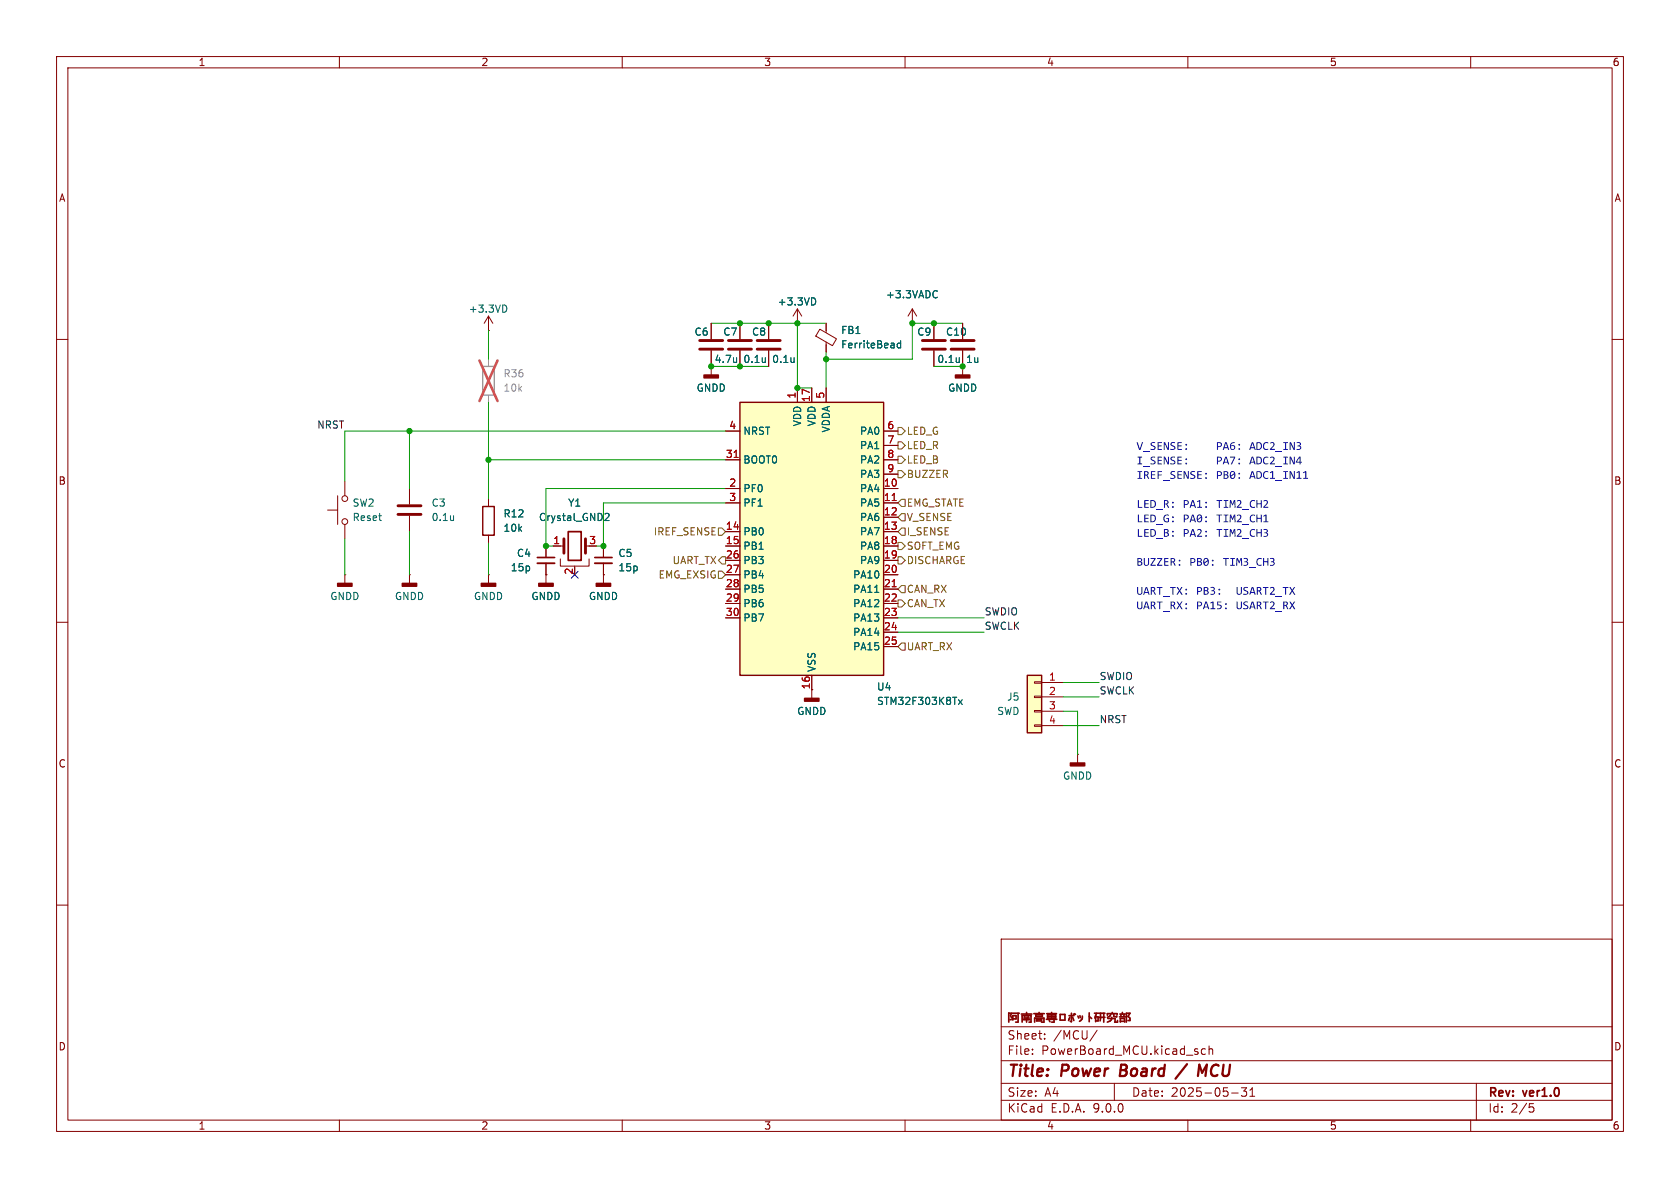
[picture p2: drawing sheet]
<svg xmlns="http://www.w3.org/2000/svg" width="297mm" height="210mm" viewBox="0 0 297 210" stroke-linecap="round" stroke-linejoin="round" font-family="sans-serif">
<g fill="none" stroke="#840000" stroke-width=".18">
<path d="M10 10h277v190h-277zM12 12h273v186h-273zM60 10v2M110 10v2M160 10v2M210 10v2M260 10v2M86.4 58.4h.1M86.4 55.9v2.5M86.4 55.9l-.8 1.3M86.4 55.9l.7 1.3M125.7 57.2v2.7"/>
<path d="M10 60h2M125.7 62v4.3M285 60h2M57.9 90.2h1.8M59.7 87.6v5.1M61 85.1v2.5M61 92.7v2.6M72.4 86.4v2.8M72.4 91.2v2.8M86.4 88.3v1.2M86.4 94.6v1.3M97.8 96.5h1.9"/>
<path d="M99.1 98.8v1.3h5v-1.3M103.5 96.5h.6M106.7 96.5v2.1M106.7 99.6v2M10 110h2M72.4 101.6h.1M72.4 101.6v1.5M101.6 100.1v.2M285 110h2M190.5 133.4h.1M190.5 133.4v1.5M10 160h2"/>
<path d="M177 166h108v32h-108zM285 160h2M60 198v2M110 198v2M160 198v2M177 194.5h108M177 191.5h108M177 187.5h108M177 181.5h108M182.5 186.3v.1M182.5 185.5v.1M184.7 183.6v.1"/>
<path d="M184.7 182.8v.1M194 182.1l-1.3 2M197 191.5v3M210 198v2M213.1 185.5l-.4-.1-.3 .3v.4l.1 .2h.6M213.7 185.5l.3-.1 .3 .1 .1 .9M213.7 184.9v1.5M217.7 193.2h1.2M219.5 192.3h.9l-.5 .6 .4 .1v.7l-.2 .1h-.4l-.2-.1M221 193.8h.8M221 192.7l.4-.4v1.5M260 198v2"/>
<path d="M261 191.5v6.5M270.4 195.1h.7M270.5 195.7h.4l.3 .3-.2 .5-.5 .1"/>
<circle cx="61" cy="92.2" r=".51"/>
<circle cx="61" cy="88.1" r=".51"/>
</g>
<path d="M198.2 188.2l-.2 2h.7M209.8 188.1l-2 2.6M212 188.2l.5 1.4 .9-1.4-.3 2" fill="none" stroke="#840000" stroke-width=".4"/>
<g fill="none" stroke="#840000" stroke-width=".3">
<path d="M100.5 94h2.2v5.1h-2.2zM105.2 98.6h3M178.3 179v1.7M178.3 179.1h.5l-.2 .4M178.7 179.6l.1 .4M179 179.1h1.2M180 179.1v1.6h-.4M180.6 179.3h1.8M181 180h1M181.1 179.7l.1 .1M181.5 179v.5M181.5 180v.7"/>
<path d="M181.8 179.7l-.1 .3M182.8 179.2h1.8M183.1 179.4h1.2v.3h-1.2zM183.7 179v.2M185.1 179.2h1.7M185.2 179.4h1.4v.6h-1.4zM185.2 179.7h1.4M185.9 179v1M186.3 180v.7h-.4M187.4 179.3h.9v1h-.9zM189 179.5h.8M189.1 179.8l-.2 .6"/>
<path d="M189.4 179.1v1.5l-.2-.1M189.6 179.8l.2 .6M189.8 179.3l.1 .1M190 179.2l.1 .1M190.6 179.6l.1 .4M190.9 179.5l.1 .4M191.3 179.6a.77 .77 0 0 1-.5 .9M192.6 179.7l.4 .3M192.6 179v1.6M193.5 179.1h.7M193.6 179.8h.5v.7h-.4M193.7 179.5v1.1"/>
<path d="M193.8 179.1l-.2 .9M194.3 179.8h1M194.3 179.1h1M194.6 179.1l-.1 1.4M195.1 179.1v1.6M196.4 179.2l-.3 .5-.3 .1M196.6 179.8l-.1 .5-.7 .4M196.6 179v.2M196.9 179.2v.5l.5 .1v-.2M197.5 179.4v-.2h-1.7v.3M197.9 179.8h1.1M198 179.3h.9"/>
<path d="M198.1 179.4l.1 .2M198.4 179v.3M198.8 179.3l-.2 .4M178.6 180.3h.2M179.1 180.1h.5v-.6h-.5v.8M180.7 180.7v-1.2h1.6v1.2h-.4M180.9 180.3h1.2M182.9 180.7v-.7h1.7v.7h-.5M183.3 180.2h.8v.3h-.8zM185 180.2h1.8M185.5 180.4l.1 .2M195.8 180h1.3v.7"/>
<path d="M197.6 180.4v.3h-.5M198.1 180.7v-.7h.7v.7M198.1 180.5h.7M199.4 180.4h.4l-.1-.5-.3-.2 .4-.6h-.7v1.6"/>
</g>
<g fill="#840000" stroke="#840000" stroke-width=".25">
<path d="M124.5 66.3h2.5v.5h-2.5z"/>
<path d="M71.1 103.1h2.6v.5h-2.6z"/>
<path d="M189.2 134.9h2.6v.5h-2.6z"/>
</g>
<path d="M123.7 60.2h4.1M123.7 61.7h4.1M70.4 89.4h4M70.4 90.9h4M99.7 95.3v2.5M103.5 95.3v2.5" fill="none" stroke="#840000" stroke-width=".51"/>
<path d="M89.2 53.9a.68 .68 0 0 1 .4 .7 .68 .68 0 0 1-.4 .6M130.2 63.2v.9M130.2 64h.1M80.2 91.2v.8M80.2 91.9l-.1 .1M107 90.8l.4-.1 .3 .4-.8 .9h.8" fill="none" stroke="#006464" stroke-width=".18"/>
<path d="M85.3 89.5h2.1v5.1h-2.1z" fill="none" stroke="#840000" stroke-width=".25"/>
<path d="M105.2 99.6h3" fill="none" stroke="#840000" stroke-width=".33"/>
<path d="M181.6 119.4h2.5v10.1h-2.5z" fill="#ffffc2"/>
<path d="M181.6 119.4h2.5v10.1h-2.5z" fill="none" stroke="#840000" stroke-width=".25"/>
<g fill="none" stroke="#840000" stroke-width=".18">
<path d="M130.8 57.2v2.7M135.9 57.2v2.7M141 57.2h.1M141 54.6l-.8 1.3M141 54.6l.7 1.3M141 54.6v2.6M144.9 58.2l3 1.7-.7 1.2-3-1.7zM146 57.2v1.6M161.3 57.2h.1M161.3 54.6l-.8 1.3M161.3 54.6l.8 1.3M161.3 54.6v2.6"/>
<path d="M130.8 62v2.8M135.9 62v2.8M146 60.5v1.7M170.2 64.8h.1M170.2 64.8v1.5M96.5 101.6h.1M96.5 101.6v1.5M106.7 101.6h.1M106.7 101.6v1.5M143.5 121.9v1.5M182.9 120.5h1.2v.3h-1.2zM182.9 123.1h1.2v.2h-1.2z"/>
<path d="M182.9 125.6h1.2v.3h-1.2zM182.9 128.1h1.2v.3h-1.2zM184.1 120.7h3.9M184.1 123.2h3.9M184.1 125.7h3.9M184.1 128.3h3.9"/>
</g>
<g fill="#840000" stroke="#840000" stroke-width=".25">
<path d="M105.4 103.1h2.5v.5h-2.5z"/>
<path d="M168.9 66.3h2.5v.5h-2.5z"/>
<path d="M95.2 103.1h2.6v.5h-2.6z"/>
<path d="M142.2 123.4h2.6v.6h-2.6z"/>
</g>
<path d="M143.8 52.6a.68 .68 0 0 1 .4 .7 .68 .68 0 0 1-.4 .6M165.5 51.4l.2 .1M165.7 52.5l-.2 .1M135.3 63.2v.9M135.3 64h-.1M140.4 63.2v.9M140.4 64h-.1M159.2 60.2v1.3M159.2 60.7h-.3l-.3 .2 .1 .5h.5" fill="none" stroke="#006464" stroke-width=".18"/>
<path d="M128.8 60.2h4M128.8 61.7h4M133.9 60.2h4M133.9 61.7h4" fill="none" stroke="#840000" stroke-width=".51"/>
<path d="M130.8 71.1h25.4v48.3h-25.4z" fill="#ffffc2"/>
<path d="M130.8 71.1h25.4v48.3h-25.4z" fill="none" stroke="#840000" stroke-width=".25"/>
<g fill="none" stroke="#840000" stroke-width=".18">
<path d="M125.7 57.2v2.7M130.8 57.2v2.7M135.9 57.2v2.7M141 57.2h.1M146 57.2v1.2M161.3 57.2h.1M165.1 57.2v2.7M170.2 57.2v2.7M125.7 62v2.8M128.3 76.2h2.5M130.8 62v2.8M135.9 62v2.8"/>
<path d="M141 68.6v2.5M143.5 68.6v2.5M146 61v1.2M146 68.6v2.5M156.2 76.2h2.5M156.2 78.7h2.5M165.1 62v2.8M170.2 64.8h.1M170.2 62v2.8M86.4 88.3v1.2M86.4 94.6v1.3M96.5 96.5v2.1"/>
<path d="M96.5 99.6v2M97.8 96.5h1.3M106.7 96.5v2.1M106.7 99.6v2M128.3 81.3h2.5M128.3 86.4h2.5M128.3 88.9h2.5M128.3 94h2.5M128.3 96.5h2.5M128.3 99.1h2.5M156.2 81.3h2.5M156.2 86.4h2.5"/>
<path d="M156.2 88.9h2.5M156.2 94h2.5M156.2 96.5h2.5M156.2 99.1h2.5M156.2 83.8h2.5M156.2 91.4h2.5M61 101.6h.1M61 101.6v1.5M86.4 101.6h.1M86.4 101.6v1.5M96.5 101.6h.1M106.7 101.6h.1"/>
<path d="M128.3 101.6h2.5M128.3 104.1h2.5M128.3 106.7h2.5M128.3 109.2h2.5M143.5 119.4v2.5M156.2 101.6h2.5M156.2 104.1h2.5M156.2 106.7h2.5M156.2 109.2h2.5M156.2 111.8h2.5M156.2 114.3h2.5"/>
</g>
<path d="M129.8 80.9h.7M157.7 88.5h.7M157.7 103.7h.7" fill="none" stroke="#a90000" stroke-width=".18"/>
<g fill="none" stroke="#006464" stroke-width=".18">
<path d="M143.8 52.6a.68 .68 0 0 1 .4 .7 .68 .68 0 0 1-.4 .6M165.5 51.4l.2 .1M165.7 52.5l-.2 .1M130.2 63.2v.9M130.2 64h.1M135.3 63.2v.9M135.3 64h-.1M140.4 63.2v.9M140.4 64h-.1M159.2 60.2v1.3M159.2 60.7h-.3l-.3 .2 .1 .5h.5M169.6 63.2v.9"/>
<path d="M169.6 64h-.1M107 90.8l.4-.1 .3 .4-.8 .9h.8M154.6 104.7h.8M169.4 123.7l.7 .8M170.1 123.7l-.7 .8"/>
</g>
<path d="M163.1 60.2h4M163.1 61.7h4M168.1 60.2h4.1M168.1 61.7h4.1" fill="none" stroke="#840000" stroke-width=".51"/>
<g fill="#840000" stroke="#840000" stroke-width=".25">
<path d="M59.7 103.1h2.5v.5h-2.5z"/>
<path d="M85.1 103.1h2.5v.5h-2.5z"/>
</g>
<path d="M95 98.6h3" fill="none" stroke="#840000" stroke-width=".3"/>
<path d="M95 99.6h3" fill="none" stroke="#840000" stroke-width=".33"/>
<path d="M85.3 64.8h2.1v5.1h-2.1z" fill="none" stroke="#a1a1a1" stroke-width=".25"/>
<path d="M86.4 63.5v1.3M86.4 69.9v1.2" fill="none" stroke="#a1a1a1" stroke-width=".18"/>
<path d="M84.8 63.7l3.2 7.2M88 63.7l-3.2 7.2" fill="none" stroke="#e65255" stroke-width=".46"/>
<g fill="none" stroke="#725600" stroke-width=".18">
<path d="M158.7 78.1h.7l.6 .6-.6 .7h-.7zM158.7 75.6h.7l.6 .6-.6 .6h-.7zM127 93.3h.6l.7 .7-.7 .6h-.6zM127.6 98.4h.7v1.3h-.7l-.6-.6zM158.7 95.9h.7l.6 .6-.6 .7h-.7zM158.7 98.4h.7l.6 .7-.6 .6h-.7zM158.7 83.2h.7l.6 .6-.6 .7h-.7zM158.7 80.6h.7l.6 .7-.6 .6h-.7zM159.4 90.8h.6v1.3h-.6l-.7-.7zM159.4 93.3h.6v1.3h-.6l-.7-.6zM159.4 88.3h.6v1.2h-.6l-.7-.6zM127 101h.6l.7 .6-.7 .6h-.6z"/>
<path d="M158.7 106h.7l.6 .7-.6 .6h-.7zM159.4 113.7h.6v1.2h-.6l-.7-.6zM159.4 103.5h.6v1.3h-.6l-.7-.7z"/>
</g>
<g fill="none" stroke="#009600" stroke-width=".18">
<path d="M86.4 58.4v5.1M125.7 57.2h20.3M141 57.2v11.4h2.5M170.2 57.2h-8.9v6.3h-15.3M72.4 76.2v10.2M86.4 71.1v17.2M125.7 64.8h10.2M128.3 76.2h-67.3v8.9M146 62.2v6.4M165.1 64.8h5.1M61 95.3v6.3M72.4 94v7.6"/>
<path d="M86.4 95.9v5.7M86.4 81.3h41.9M128.3 86.4h-31.8v10.1h1.3M128.3 88.9h-21.6v7.6h-1.3M158.7 111.8h15.3M158.7 109.2h15.3M188 123.2h6.3M188 120.7h6.3M188 128.3h6.3M188 125.7h2.5v7.7"/>
</g>
<path d="M101 101l1.2 1.2M102.2 101l-1.2 1.2" fill="none" stroke="#000084" stroke-width=".18"/>
<g fill="#009600" stroke="#009600" stroke-width=".18">
<circle cx="96.5" cy="96.5" r=".46"/>
<circle cx="130.8" cy="57.2" r=".46"/>
<circle cx="130.8" cy="64.8" r=".46"/>
<circle cx="125.7" cy="64.8" r=".46"/>
<circle cx="86.4" cy="81.3" r=".46"/>
<circle cx="72.4" cy="76.2" r=".46"/>
<circle cx="106.7" cy="96.5" r=".46"/>
<circle cx="146" cy="63.5" r=".46"/>
<circle cx="165.1" cy="57.2" r=".46"/>
<circle cx="161.3" cy="57.2" r=".46"/>
<circle cx="135.9" cy="57.2" r=".46"/>
<circle cx="141" cy="57.2" r=".46"/>
<circle cx="141" cy="68.6" r=".46"/>
<circle cx="170.2" cy="64.8" r=".46"/>
</g>
<g font-size="2.8" fill="#840000">
<text x="178" y="190.9">Title:</text>
<text x="187.7" y="190.9">Power</text>
<text x="198.8" y="190.9">Board</text>
<text x="209.8" y="190.9">/</text>
<text x="214.2" y="190.9">MCU</text>
</g>
<g font-size="2.1" fill="#0000c2">
<text x="200.9" y="80">V_SENSE:</text>
<text x="200.9" y="82.5">I_SENSE:</text>
<text x="215" y="80">PA6: ADC2_IN3</text>
<text x="215" y="82.5">PA7: ADC2_IN4</text>
<text x="200.9" y="85.1">IREF_SENSE:PB0: ADC1_IN11</text>
<text x="200.9" y="90.2">LED_R: PA1: TIM2_CH2</text>
<text x="200.9" y="92.8">LED_G: PA0: TIM2_CH1</text>
<text x="200.9" y="95.3">LED_B: PA2: TIM2_CH3</text>
<text x="200.9" y="100.4">BUZZER:PB0: TIM3_CH3</text>
<text x="200.9" y="105.6">UART_TX:PB3:</text>
<text x="218.5" y="105.6">USART2_TX</text>
<text x="200.9" y="108.1">UART_RX:PA15: USART2_RX</text>
</g>
<g font-size="2.1" fill="#840000">
<text x="178" y="184">Sheet:</text>
<text x="186.2" y="184">/MCU/</text>
<text x="178" y="186.7">File:</text>
<text x="184.1" y="186.7">PowerBoard_MCU.kicad_sch</text>
<text x="178" y="196.9">KiCad</text>
<text x="178" y="194.1">Size:</text>
<text x="184.7" y="194.1">A4</text>
<text x="185.7" y="196.9">E.D.A.</text>
<text x="193.3" y="196.9">9.0.0</text>
<text x="200" y="194.1">Date:</text>
<text x="207" y="194.1">2025-05-31</text>
<text x="263" y="194.3">Rev:</text>
<text x="263" y="196.9">Id:</text>
<text x="267.1" y="196.9">2/5</text>
<text x="269.4" y="194.3">ver1.0</text>
</g>
<g font-size="1.8" fill="#840000">
<text x="35" y="11.9">1</text>
<text x="85" y="11.9">2</text>
<text x="135" y="11.9">3</text>
<text x="185" y="11.9">4</text>
<text x="235" y="11.9">5</text>
<text x="285" y="11.9">6</text>
<text x="10.3" y="35.9">A</text>
<text x="285.3" y="35.9">A</text>
<text x="126.2" y="64.4">4.7u</text>
<text x="10.3" y="85.9">B</text>
<text x="285.3" y="85.9">B</text>
<text x="10.3" y="135.9">C</text>
<text x="285.3" y="135.9">C</text>
<text x="10.3" y="185.9">D</text>
<text x="285.3" y="185.9">D</text>
<text x="35" y="199.9">1</text>
<text x="85" y="199.9">2</text>
<text x="135" y="199.9">3</text>
<text x="185" y="199.9">4</text>
<text x="235" y="199.9">5</text>
<text x="285" y="199.9">6</text>
</g>
<g font-size="1.8" fill="#006464">
<text x="156.5" y="52.9">+3.3VADC</text>
<text x="82.8" y="55.5">+3.3VD</text>
<text x="122.7" y="59.5">C6</text>
<text x="127.8" y="59.5">C7</text>
<text x="132.9" y="59.5">C8</text>
<text x="137.4" y="54.2">+3.3VD</text>
<text x="148.6" y="59.2">FB1</text>
<text x="162.1" y="59.5">C9</text>
<text x="167.1" y="59.5">C10</text>
<text x="131.3" y="64.4">0.1u</text>
<text x="136.4" y="64.4">0.1u</text>
<text x="148.6" y="61.8">FerriteBead</text>
<text x="165.6" y="64.4">0.1u</text>
<text x="170.7" y="64.4">1u</text>
<text x="123.1" y="69.4">GNDD</text>
<text x="167.5" y="69.4">GNDD</text>
<text x="131.3" y="77.1">NRST</text>
<text x="141.8" y="75.5" transform="rotate(-90 141.8 75.5)">VDD</text>
<text x="144.4" y="75.5" transform="rotate(-90 144.4 75.5)">VDD</text>
<text x="146.9" y="76.5" transform="rotate(-90 146.9 76.5)">VDDA</text>
<text x="151.9" y="77.1">PA0</text>
<text x="131.3" y="82.1">BOOT0</text>
<text x="151.9" y="79.6">PA1</text>
<text x="151.9" y="82.1">PA2</text>
<text x="62.2" y="89.8">SW2</text>
<text x="76.2" y="89.8">C3</text>
<text x="100.3" y="89.8">Y1</text>
<text x="131.3" y="87.2">PF0</text>
<text x="131.3" y="89.8">PF1</text>
<text x="151.9" y="84.7">PA3</text>
<text x="151.9" y="87.2">PA4</text>
<text x="151.9" y="89.8">PA5</text>
<text x="62.2" y="92.3">Reset</text>
<text x="76.2" y="92.3">0.1u</text>
<text x="88.9" y="94.2">10k</text>
<text x="88.9" y="91.7">R12</text>
<text x="95.2" y="92.3">Crystal_GND2</text>
<text x="131.3" y="94.8">PB0</text>
<text x="151.9" y="92.3">PA6</text>
<text x="151.9" y="94.8">PA7</text>
<text x="90.2" y="101.2">15p</text>
<text x="91.3" y="98.7">C4</text>
<text x="109.2" y="98.7">C5</text>
<text x="109.2" y="101.2">15p</text>
<text x="131.3" y="97.4">PB1</text>
<text x="131.3" y="99.9">PB3</text>
<text x="151.9" y="97.4">PA8</text>
<text x="151.9" y="99.9">PA9</text>
<text x="58.3" y="106.3">GNDD</text>
<text x="69.7" y="106.3">GNDD</text>
<text x="83.7" y="106.3">GNDD</text>
<text x="93.8" y="106.3">GNDD</text>
<text x="104" y="106.3">GNDD</text>
<text x="131.3" y="102.5">PB4</text>
<text x="131.3" y="105">PB5</text>
<text x="131.3" y="107.5">PB6</text>
<text x="150.7" y="102.5">PA10</text>
<text x="150.7" y="105">PA11</text>
<text x="150.7" y="107.5">PA12</text>
<text x="131.3" y="110.1">PB7</text>
<text x="150.7" y="110.1">PA13</text>
<text x="150.7" y="112.6">PA14</text>
<text x="144.4" y="118.9" transform="rotate(-90 144.4 118.9)">VSS</text>
<text x="150.7" y="115.2">PA15</text>
<text x="154.9" y="122.3">U4</text>
<text x="154.9" y="124.8">STM32F303K8Tx</text>
<text x="177.9" y="124.1">J5</text>
<text x="140.8" y="126.6">GNDD</text>
<text x="176.2" y="126.6">SWD</text>
<text x="187.8" y="138">GNDD</text>
</g>
<g font-size="1.8" fill="#989898">
<text x="88.9" y="69.4">10k</text>
<text x="88.9" y="66.9">R36</text>
</g>
<g font-size="1.8" fill="#a90000">
<text x="140.7" y="70.6" transform="rotate(-90 140.7 70.6)">1</text>
<text x="143.3" y="71.2" transform="rotate(-90 143.3 71.2)">17</text>
<text x="145.8" y="70.6" transform="rotate(-90 145.8 70.6)">5</text>
<text x="128.8" y="75.9">4</text>
<text x="156.8" y="75.9">6</text>
<text x="128.2" y="81">31</text>
<text x="156.8" y="78.5">7</text>
<text x="156.8" y="81">8</text>
<text x="156.8" y="83.6">9</text>
<text x="128.8" y="86.1">2</text>
<text x="128.8" y="88.6">3</text>
<text x="156.2" y="86.1">10</text>
<text x="156.2" y="88.6">11</text>
<text x="128.2" y="93.7">14</text>
<text x="156.2" y="91.2">12</text>
<text x="156.2" y="93.7">13</text>
<text x="97.7" y="96.3">1</text>
<text x="101.3" y="101.7" transform="rotate(-90 101.3 101.7)">2</text>
<text x="104.1" y="96.3">3</text>
<text x="128.2" y="96.3">15</text>
<text x="128.2" y="98.8">26</text>
<text x="128.2" y="101.3">27</text>
<text x="156.2" y="96.3">18</text>
<text x="156.2" y="98.8">19</text>
<text x="156.2" y="101.3">20</text>
<text x="128.2" y="103.9">28</text>
<text x="128.2" y="106.4">29</text>
<text x="156.2" y="103.9">21</text>
<text x="156.2" y="106.4">22</text>
<text x="128.2" y="109">30</text>
<text x="156.2" y="109">23</text>
<text x="156.2" y="111.5">24</text>
<text x="156.2" y="114">25</text>
<text x="143.3" y="122" transform="rotate(-90 143.3 122)">16</text>
<text x="185.3" y="120.4">1</text>
<text x="185.3" y="122.9">2</text>
<text x="185.3" y="125.5">3</text>
<text x="185.3" y="128">4</text>
</g>
<g font-size="1.8" fill="#0f0f0f">
<text x="56" y="75.9">NRST</text>
<text x="174" y="108.9">SWDIO</text>
<text x="174" y="111.4">SWCLK</text>
<text x="194.3" y="120.3">SWDIO</text>
<text x="194.3" y="122.8">SWCLK</text>
<text x="194.3" y="127.9">NRST</text>
</g>
<g font-size="1.8" fill="#725600">
<text x="160.2" y="77.1">LED_G</text>
<text x="160.2" y="79.6">LED_R</text>
<text x="160.2" y="82.1">LED_B</text>
<text x="160.2" y="84.7">BUZZER</text>
<text x="160.2" y="89.8">EMG_STATE</text>
<text x="115.5" y="94.8">IREF_SENSE</text>
<text x="160.2" y="92.3">V_SENSE</text>
<text x="160.2" y="94.8">I_SENSE</text>
<text x="118.8" y="99.9">UART_TX</text>
<text x="160.2" y="97.4">SOFT_EMG</text>
<text x="160.2" y="99.9">DISCHARGE</text>
<text x="116.3" y="102.5">EMG_EXSIG</text>
<text x="160.2" y="107.5">CAN_TX</text>
<text x="160.2" y="105">CAN_RX</text>
<text x="160.2" y="115.2">UART_RX</text>
</g>
</svg>
